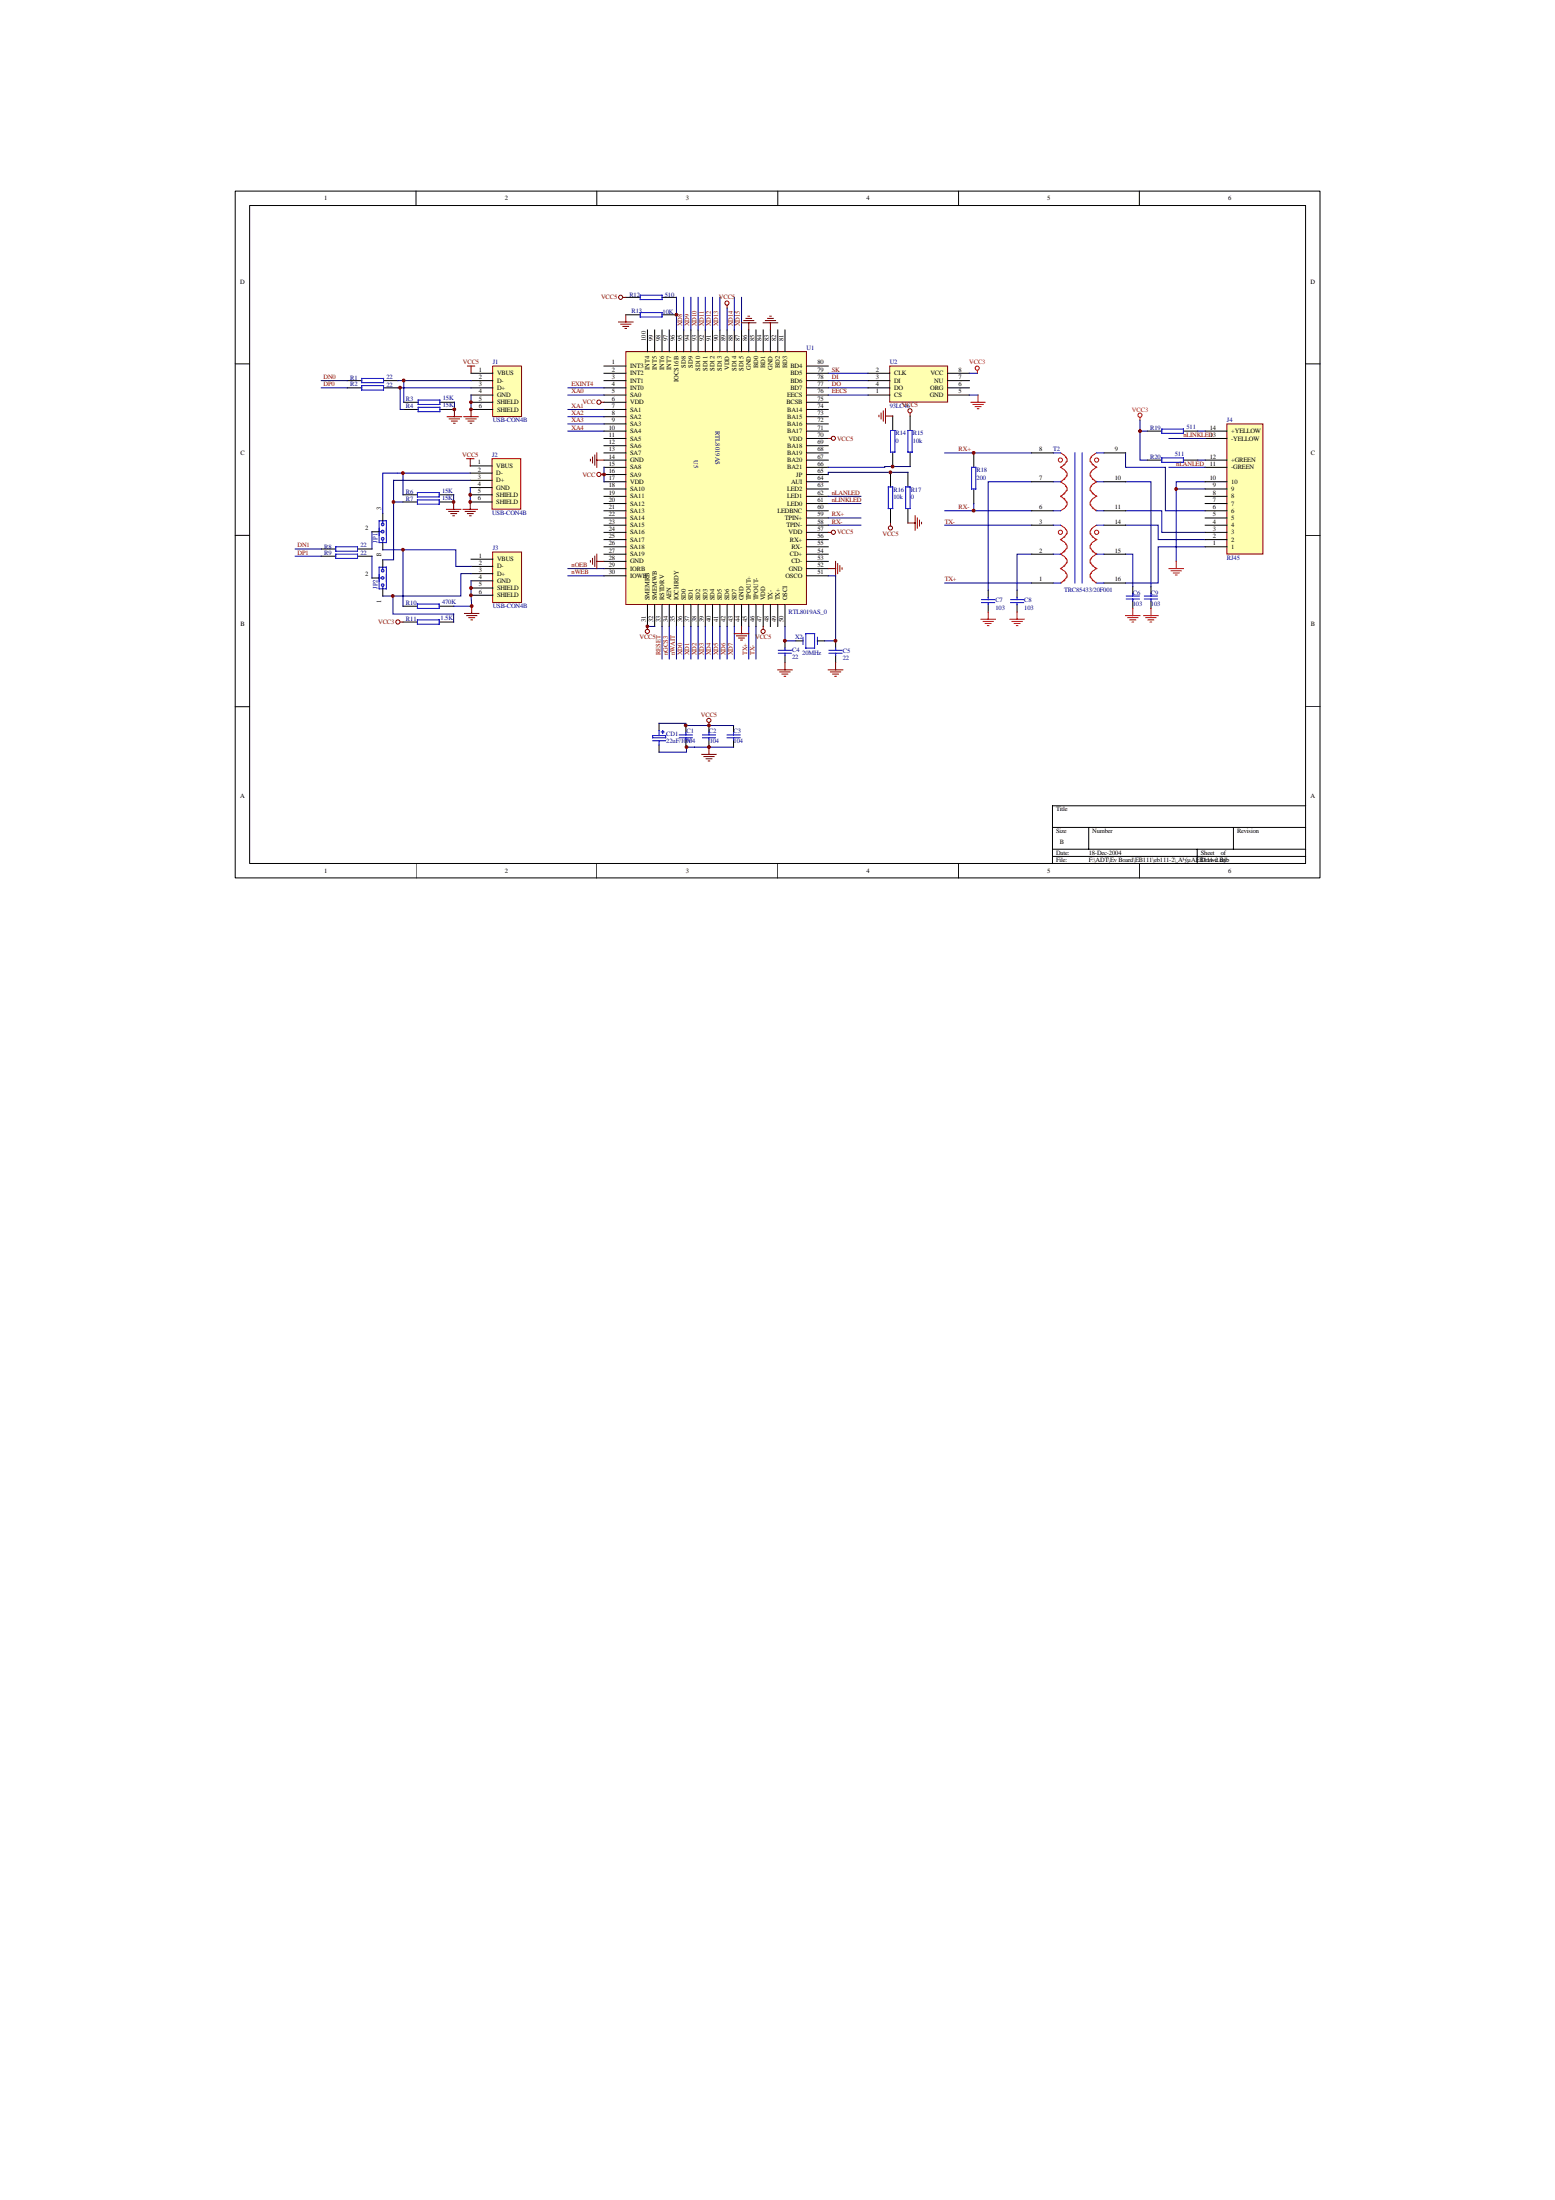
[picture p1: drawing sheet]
<svg xmlns="http://www.w3.org/2000/svg" width="210mm" height="297mm" viewBox="0 0 210 297" stroke-linecap="round" stroke-linejoin="round" font-family="sans-serif">
<g fill="none" stroke="#000" stroke-width=".13">
<path d="M31.7 25.8h146.5v92.7h-146.5zM33.7 27.7h142.5v88.9h-142.5zM56.2 25.8v1.9M80.6 25.8v1.9M105 25.8v1.9M129.4 25.8v1.9M153.8 25.8v1.9M31.7 49.1h2M176.3 49.1h1.9M31.7 72.3h2M176.3 72.3h1.9M31.7 95.4h2"/>
<path d="M176.3 95.4h1.9M56.2 116.6v2M80.6 116.6v2M105 116.6v2M129.4 116.6v2M142.1 111.7h34.2M142.1 114.7h34.2M142.1 115.6h34.2M147 111.7v3M153.8 116.6v2M161.6 114.7v1.9M166.5 111.7v3"/>
<path d="M176.3 108.8h-34.2v7.8"/>
</g>
<path d="M66.5 49.4h3.9v6.8h-3.9z" fill="#ffffb0"/>
<path d="M66.5 49.4h3.9v6.8h-3.9z" fill="none" stroke="#800000" stroke-width=".13"/>
<path d="M63.6 50.4h2.9M63.6 51.4h2.9M63.6 52.4h2.9M63.6 53.3h2.9M63.6 54.3h2.9M63.6 55.3h2.9" fill="none" stroke="#000" stroke-width=".13"/>
<path d="M66.5 74.5h3.9v6.8h-3.9z" fill="#ffffb0"/>
<g fill="none" stroke="#800000" stroke-width=".13">
<path d="M60.4 56.3h1.9M60.6 56.6h1.4M60.9 56.9h.8M61.2 57.1h.2M61.3 55.3v1M62.6 56.3h2M62.9 56.6h1.4M63.1 49.4h1M63.2 56.9h.8M63.5 57.1h.2M63.6 49.4v1M63.6 55.3v1"/>
<path d="M66.5 74.5h3.9v6.8h-3.9z"/>
</g>
<g fill="none" stroke="#000" stroke-width=".13">
<path d="M46.9 51.4h1.9M46.9 52.4h1.9M51.8 51.4h1.9M51.8 52.4h1.9M54.5 54.3h2M54.5 55.3h2M59.4 54.3h1.9M59.4 55.3h1.9M63.6 75.5h2.9M63.6 76.5h2.9M63.6 77.4h2.9M63.6 78.4h2.9"/>
<path d="M63.6 79.4h2.9M63.6 80.4h2.9"/>
</g>
<path d="M48.8 51.1h3v.6h-3zM48.8 52.1h3v.6h-3zM56.5 54h2.9v.6h-2.9zM56.5 55h2.9v.6h-2.9z" fill="none" stroke="#00f" stroke-width=".13"/>
<path d="M43.4 51.4h3.5M43.4 52.4h3.5M53.7 51.4h9.9M53.7 52.4h9.9M54 52.4v2.9h.5M54.5 51.4v2.9M61.3 54.3v1M63.6 53.3v2" fill="none" stroke="#000080" stroke-width=".13"/>
<path d="M66.4 62h3.9v6.7h-3.9z" fill="#ffffb0"/>
<g fill="none" stroke="#800000" stroke-width=".13">
<path d="M60.3 68.8h1.9M60.6 69h1.3M60.9 69.3h.7M61.1 69.6h.2M61.2 67.8v1M62.5 68.8h2M62.8 69h1.4M63 61.9h1M63.1 69.3h.8M63.4 69.6h.2M63.5 61.9v1M63.5 67.8v1"/>
<path d="M66.4 61.9h3.9v6.8h-3.9z"/>
</g>
<g fill="none" stroke="#000" stroke-width=".13">
<path d="M43.4 74.1h1.9M43.4 75.1h1.9M48.3 74.1h1.9M48.3 75.1h1.9M54.4 66.8h1.9M54.4 67.8h1.9M59.3 66.8h1.9M59.3 67.8h1.9M63.5 62.9h2.9M63.5 63.9h2.9M63.5 64.9h2.9M63.5 65.8h2.9"/>
<path d="M63.5 66.8h2.9M63.5 67.8h2.9"/>
</g>
<path d="M45.3 73.8h3v.6h-3zM45.3 74.8h3v.6h-3zM56.3 66.5h3v.6h-3zM56.3 67.5h3v.6h-3z" fill="none" stroke="#00f" stroke-width=".13"/>
<path d="M39.9 74.1h3.5M39.9 75.1h3.5M53.6 63.9h9.9M54.4 63.9v2.9M61.2 66.8v1M63.5 64.9h-10.4v2.9h1.3M63.5 65.8v2" fill="none" stroke="#000080" stroke-width=".13"/>
<path d="M51.5 72.6h.3v.3h-.3z" fill-rule="evenodd" fill="#c0c0c0" stroke="#00f" stroke-width=".13"/>
<path d="M51.2 71.3v2h1v-2M51.7 73v.3" fill="none" stroke="#00f" stroke-width=".13"/>
<path d="M51.7 73.3v.9" fill="none" stroke="#000" stroke-width=".13"/>
<g fill="#c0c0c0" stroke="#00f" stroke-width=".13">
<path d="M51.5 71.6h.3v.3h-.3z" fill-rule="evenodd"/>
<path d="M51.5 70.7h.3v.2h-.3z" fill-rule="evenodd"/>
</g>
<path d="M51.2 72.3v-2h1v2M51.2 71.8h.3M51.7 70.3v.3" fill="none" stroke="#00f" stroke-width=".13"/>
<path d="M50.2 71.8h1M51.7 69.3v1" fill="none" stroke="#000" stroke-width=".13"/>
<path d="M51.5 78.9h.3v.2h-.3z" fill-rule="evenodd" fill="#c0c0c0" stroke="#00f" stroke-width=".13"/>
<path d="M51.2 77.6v1.9h1v-1.9M51.7 79.2v.3" fill="none" stroke="#00f" stroke-width=".13"/>
<path d="M51.7 79.5v1" fill="none" stroke="#000" stroke-width=".13"/>
<g fill="#c0c0c0" stroke="#00f" stroke-width=".13">
<path d="M51.5 77.9h.3v.3h-.3z" fill-rule="evenodd"/>
<path d="M51.5 76.9h.3v.3h-.3z" fill-rule="evenodd"/>
</g>
<path d="M51.2 78.5v-1.9h1v1.9M51.2 78h.3M51.7 76.6v.3M56.3 81.6h3v.5h-3zM56.3 83.7h3v.6h-3z" fill="none" stroke="#00f" stroke-width=".13"/>
<path d="M50.2 78h1M51.7 75.6v1M54.4 81.9h1.9M54.4 84h1.9M59.3 81.9h1.9M59.3 84h1.9" fill="none" stroke="#000" stroke-width=".13"/>
<path d="M50.2 71.8v2.3M50.2 75.1v2.9M51.7 74.2h9.8v2.3h2.1M53.1 67.8v7.8h-1.4M53.6 63.9h-1.9v5.4M54.4 74.2v7.7M63.6 77.4h-1.4v3.1h-10.5M63.6 78.4l.1 3.5h-2.5M53 80.5v2.4h8.2v1.1" fill="none" stroke="#000080" stroke-width=".13"/>
<g fill="none" stroke="#800000" stroke-width=".13">
<path d="M54 84h.4M62.7 82.8h1.9M63 83.1h1.4M63.3 83.4h.8M63.6 83.7h.2M63.7 81.9v.9"/>
<circle cx="53.7" cy="84" r=".29"/>
</g>
<path d="M84.5 47.5h24.4v34.1h-24.4z" fill="#ffffb0"/>
<g fill="none" stroke="#800000" stroke-width=".13">
<path d="M81.2 54.3h.3M84.1 40.2h.4M84.5 47.5h24.4v34.1h-24.4zM98.1 41.2v.4M100.1 43.6h1.9M100.4 43.3h1.3M100.7 43h.8M101 42.7h.2M101.1 43.6v1M103 43.6h2M103.3 43.3h1.4M103.6 43h.8"/>
<path d="M103.9 42.7h.2M104 43.6v1M111.8 59.2h.4M79.7 62v.2M79.7 75.7v.2M80 61.7v.8M80 75.4v.8M80.3 61.4v1.4M80.3 75.1v1.4M80.6 61.2v1.9M80.6 74.8v2M80.6 62.1h.9"/>
<path d="M80.6 75.8h.9M81.2 64.1h.3M111.8 76.8h1M111.8 71.9h.4M112.8 75.8v1.9M113.1 76.1v1.3M113.4 76.4v.8M113.7 76.7v.2M87.4 84.6v.4M103 84.6v.4M105 90.4h1.9M105.3 90.7h1.3"/>
<path d="M105.6 91h.7M105.9 91.3h.1M106 89.5v.9M111.8 90.4h2M112.1 90.7h1.4M112.4 91h.8M112.7 91.3h.2M112.8 89.5v.9"/>
<circle cx="80.8" cy="54.3" r=".29"/>
<circle cx="83.8" cy="40.1" r=".28"/>
<circle cx="98.1" cy="40.9" r=".28"/>
<circle cx="112.5" cy="59.2" r=".28"/>
<circle cx="80.8" cy="64.1" r=".29"/>
<circle cx="112.5" cy="71.9" r=".29"/>
<circle cx="87.4" cy="85.2" r=".29"/>
<circle cx="103" cy="85.2" r=".29"/>
</g>
<g fill="none" stroke="#000" stroke-width=".13">
<path d="M81.5 49.4h3M81.5 50.4h3M81.5 51.4h3M81.5 52.4h3M81.5 53.3h3M81.5 54.3h3M81.5 55.3h3M81.5 56.3h3M81.5 57.2h3M81.5 58.2h3M81.5 59.2h3M84.5 40.2h1.9"/>
<path d="M87.4 44.6v2.9M88.4 44.6v2.9M89.4 44.6v2.9M89.4 40.2h1.9M90.3 44.6v2.9M91.3 44.6v2.9M92.3 44.6v2.9M93.3 44.6v2.9M94.2 44.6v2.9M95.2 44.6v2.9M96.2 44.6v2.9M97.2 44.6v2.9"/>
<path d="M98.1 44.6v2.9M99.1 44.6v2.9M100.1 44.6v2.9M101.1 44.6v2.9M102 44.6v2.9M103 44.6v2.9M104 44.6v2.9M105 44.6v2.9M106 44.6v2.9M108.9 49.4h2.9M108.9 50.4h2.9M108.9 51.4h2.9"/>
<path d="M108.9 52.4h2.9M108.9 53.3h2.9M108.9 54.3h2.9M108.9 55.3h2.9M108.9 56.3h2.9M108.9 57.2h2.9M108.9 58.2h2.9M108.9 59.2h2.9M81.5 60.2h3M81.5 61.2h3M81.5 62.1h3M81.5 63.1h3"/>
<path d="M81.5 64.1h3M81.5 65h3M81.5 66h3M81.5 67h3M81.5 68h3M81.5 69h3M81.5 69.9h3M81.5 70.9h3M81.5 71.9h3M81.5 72.9h3M81.5 73.8h3M81.5 74.8h3"/>
<path d="M81.5 75.8h3M81.5 76.8h3M81.5 77.7h3M108.9 60.2h2.9M108.9 61.2h2.9M108.9 62.1h2.9M108.9 63.1h2.9M108.9 64.1h2.9M108.9 65h2.9M108.9 66h2.9M108.9 67h2.9M108.9 68h2.9"/>
<path d="M108.9 69h2.9M108.9 69.9h2.9M108.9 70.9h2.9M108.9 71.9h2.9M108.9 72.9h2.9M108.9 73.8h2.9M108.9 74.8h2.9M108.9 75.8h2.9M108.9 76.8h2.9M108.9 77.7h2.9M87.4 81.6v3M88.4 81.6v3"/>
<path d="M89.4 81.6v3M90.3 81.6v3M91.3 81.6v3M92.3 81.6v3M93.3 81.6v3M94.2 81.6v3M95.2 81.6v3M96.2 81.6v3M97.2 81.6v3M98.1 81.6v3M99.1 81.6v3M100.1 81.6v3"/>
<path d="M101.1 81.6v3M102 81.6v3M103 81.6v3M104 81.6v3M105 81.6v3M106 81.6v3M106 86.5v1M106 88.5v1M107.4 86.5h1M110.3 86.5h1M112.8 86.5v1M112.8 88.5v1"/>
</g>
<g fill="none" stroke="#000080" stroke-width=".13">
<path d="M76.7 52.4h4.8M76.7 53.3h4.8M76.7 55.3h4.8M76.7 56.3h4.8M76.7 57.2h4.8M76.7 58.2h4.8M91.3 40.2v4.4M92.3 40.2v4.4M93.3 40.2v4.4M94.2 40.2v4.4M95.2 40.2v4.4M96.2 40.2v4.4"/>
<path d="M97.2 40.2v4.4M98.1 41.6v3M99.1 40.2v4.4M100.1 40.2v4.4M111.8 52.4h5.4M111.8 51.4h5.4M76.7 76.8h4.8M76.7 77.7h4.8M81.5 63.1v1.9M111.8 77.7h1v8.8h-1.5M111.8 70.9h4.4M111.8 69.9h4.4"/>
<path d="M111.8 68h4.4M111.8 67h4.4M87.4 84.6h1M89.4 84.6v4.4M90.3 84.6v4.4M91.3 84.6v4.4M92.3 84.6v4.4M93.3 84.6v4.4M94.2 84.6v4.4M95.2 84.6v4.4M96.2 84.6v4.4M97.2 84.6v4.4"/>
<path d="M98.1 84.6v4.4M99.1 84.6v4.4M101.1 84.6v4.4M102 84.6v4.4M106 84.6v1.9h1.4"/>
</g>
<path d="M86.4 39.9h3v.5h-3zM105.1 88.2h1.7M105.1 87.8h1.7M106 87.5v.3M106 88.2v.3M108.4 86v1M108.8 85.6h1.2v1.9h-1.2zM110.3 86v1M111.9 88.2h1.8M111.9 87.8h1.8M112.8 87.5v.3M112.8 88.2v.3" fill="none" stroke="#00f" stroke-width=".13"/>
<path d="M120.1 49.4h7.8v4.9h-7.8z" fill="#ffffb0"/>
<path d="M120.1 49.4h7.8v4.9h-7.8z" fill="none" stroke="#800000" stroke-width=".13"/>
<g fill="none" stroke="#000" stroke-width=".13">
<path d="M117.2 53.3h2.9M117.2 50.4h2.9M117.2 51.4h2.9M117.2 52.4h2.9M127.9 53.3h3M127.9 50.4h3M127.9 51.4h3M127.9 52.4h3M154.9 58.2h1.9M159.7 58.2h2M131.4 61.2v1.9M131.4 66v2"/>
<path d="M133.4 79.7v1M137.3 79.7v1M154.9 62.1h1.9M159.7 62.1h2M133.4 81.6v1M137.3 81.6v1"/>
</g>
<g fill="none" stroke="#f00" stroke-width=".13">
<path d="M131 54.3h2M131.3 54.6h1.4M131.6 54.9h.8M131.9 50v.4M131.9 55.2h.2M132 53.3v1M153.9 56.4v.3M157.8 76.8h1.9M158.1 77.1h1.3M158.4 77.4h.8M158.7 77.6h.2M158.8 75.8v1"/>
<path d="M132.4 83.6h2M132.7 83.9h1.4M133 84.2h.8M133.3 84.5h.2M133.4 82.6v1M136.3 83.6h2M136.6 83.9h1.4M136.9 84.2h.8M137.2 84.5h.2M137.3 82.6v1"/>
<circle cx="131.9" cy="49.7" r=".28"/>
<circle cx="153.9" cy="56.1" r=".28"/>
</g>
<path d="M111.8 50.4h5.4M111.8 53.3h5.4M131.4 68v1M139.3 74.8h-2v4.9M139.3 65h-5.9v14.7M151.9 70.9h4.4v2h6.4M151.9 69h4.9v2.9h5.9M158.8 66h3.9M162.7 73.8h-6.4v4.9h-4.4M162.7 65h-3.9v10.8" fill="none" stroke="#000080" stroke-width=".13"/>
<path d="M156.8 57.9h2.9v.6h-2.9zM131.1 63.1h.6v2.9h-.6zM156.8 61.8h2.9v.6h-2.9zM132.5 81.4h1.8M132.5 81h1.8M133.4 80.7v.3M133.4 81.4v.2M136.4 81.4h1.8M136.4 81h1.8M137.3 80.7v.3M137.3 81.4v.2" fill="none" stroke="#00f" stroke-width=".13"/>
<path d="M165.6 57.3h4.9v17.5h-4.9z" fill="#ffffb0"/>
<g fill="none" stroke="#800000" stroke-width=".13">
<path d="M83.5 43.5h1.9M83.8 43.8h1.4M84.1 44.1h.8M84.4 44.3h.2M84.5 42.5v1M118.6 56.1v.2M118.9 55.8v.8M119.2 55.5v1.4M119.5 55.2v1.9M119.5 56.2h1M122.9 55.8v.4M165.6 57.2h4.9v17.6h-4.9z"/>
<path d="M120.2 70.6v.4M122.6 70.6h.9M123.5 69.6v2M123.8 69.9v1.4M124.1 70.2v.8M124.4 70.5v.2M95.7 97.6v.4M99.1 85.6h2M99.4 85.9h1.4M99.7 86.1h.8M100 86.4h.2M100.1 84.6v1"/>
<path d="M94.7 101.9h2M95 102.2h1.4M95.3 102.4h.8M95.6 102.7h.2M95.7 100.9v1"/>
<circle cx="122.8" cy="55.5" r=".28"/>
<circle cx="120.2" cy="71.3" r=".28"/>
<circle cx="95.7" cy="97.3" r=".28"/>
</g>
<g fill="none" stroke="#000" stroke-width=".13">
<path d="M84.5 42.5h1.9M89.4 42.5h1.9M120.5 56.2v1.9M122.9 56.2v1.9M162.7 58.2h2.9M162.7 59.2h2.9M120.2 63.8v1.9M120.2 68.7v1.9M120.5 61v2M122.6 63.8v1.9M122.6 68.7v1.9M122.9 61v2"/>
<path d="M139.3 70.9h2.9M139.3 69h2.9M139.3 65h2.9M139.3 61.2h2.9M139.3 74.8h2.9M139.3 78.7h2.9M149 70.9h2.9M149 69h2.9M149 65h2.9M149 61.2h2.9M149 74.8h2.9M149 78.7h2.9"/>
<path d="M152.9 79.2v1M155.4 79.2v1M162.7 73.8h2.9M162.7 72.9h2.9M162.7 71.9h2.9M162.7 70.9h2.9M162.7 69.9h2.9M162.7 69h2.9M162.7 68h2.9M162.7 67h2.9M162.7 66h2.9M162.7 65h2.9"/>
<path d="M162.7 63.1h2.9M162.7 62.1h2.9M89 97.7v.9M92.6 98v.9M92.6 99.9v1M95.7 98v.9M95.7 99.9v1M99 98v.9M99 99.9v1M152.9 81.2v.9M155.4 81.2v.9M89 100.6v1"/>
</g>
<g fill="none" stroke="#000080" stroke-width=".13">
<path d="M130.9 53.3h1.1M130.9 50.4h1M153.9 56.7v1.5h1M153.9 58.2v3.9h1M157.8 59.2h4.9M161.7 58.2h1M122.6 63.8h-10.8v.3M122.9 63h-3.5v.1h-7.6M127.5 61.2h11.8M127.5 69h11.8M127.5 78.7h11.8M127.5 70.9h11.8"/>
<path d="M151.9 61.2v1.9h5.4v5.9h5.4M151.9 74.8h1v4.4M151.9 65h3.5v14.2M157.8 63.1h4.9M161.7 62.1h1M89 97.7h3.6v.3h6.4M92.6 100.9h6.4M92.7 100.9v.7h-3.7"/>
</g>
<g fill="none" stroke="#00f" stroke-width=".13">
<path d="M86.4 42.2h3v.6h-3zM120.2 58.1h.6v2.9h-.6zM122.6 58.1h.5v2.9h-.5zM119.9 65.7h.6v3h-.6zM122.3 65.7h.6v3h-.6zM142.2 61.2h1M142.2 65h1M142.2 69h1M142.2 70.9h1M142.2 74.8h1M142.2 78.7h1M145.1 61.2v17.5"/>
<path d="M146.1 61.2v17.5M148 61.2h1M148 65h1M148 69h1M148 70.9h1M148 74.8h1M148 78.7h1M88.1 99.3h1.8v.3h-1.8zM89 98.6v.7M89.3 98.8h.3M89.5 98.6v.4M91.7 99.6h1.8"/>
<path d="M91.7 99.2h1.8M92.6 98.9v.3M92.6 99.6v.3M94.8 99.6h1.8M94.8 99.2h1.8M95.7 98.9v.3M95.7 99.6v.3M98.1 99.6h1.8M98.1 99.2h1.8M99 98.9v.3M99 99.6v.3M152 80.9h1.8"/>
<path d="M152 80.5h1.8M152.9 80.2v.3M152.9 80.9v.3M154.5 80.9h1.7M154.5 80.5h1.7M155.4 80.2v.3M155.4 80.9v.3M88.1 100h1.8M89 100v.6"/>
</g>
<g fill="none" stroke="#f00" stroke-width=".13">
<path d="M143.2 61.2a1.22 1.22 0 0 1 .8 1.1h-.1l-.1 .2a.74 .74 0 0 1-.5 .5v.1h-.1l.7 .6 .1 .2v.4h-.1l-.2 .4-.5 .3 .7 .6 .1 .2v.4h-.1l-.3 .5-.4 .3 .4 .3 .3 .5h.1v.4l-.4 .5-.4 .3M143.2 70.9l.4 .3 .4 .5v.4h-.1l-.2 .4-.5 .4 .7 .5 .1 .2v.4h-.1l-.3 .5-.4 .3a1.22 1.22 0 0 1 .8 1.2h-.1l-.3 .5-.4 .3a1.22 1.22 0 0 1 .8 1.1h-.1l-.1 .2a.74 .74 0 0 1-.5 .5v.1h-.1M148 61.2a1.15 1.15 0 0 0-.8 1.1h.1l.1 .4 .6 .4-.4 .3-.4 .5v.4h.1l.1 .4 .6 .3a1.34 1.34 0 0 0-.7 .7l-.1 .1v.4h.1l.3 .5 .4 .3a1.15 1.15 0 0 0-.8 1.2h.1l.3 .5 .4 .3M148 70.9l-.4 .3-.4 .5v.4h.1l.1 .4 .6 .4a1.34 1.34 0 0 0-.7 .7h-.1v.4h.1l.3 .5 .4 .3a1.15 1.15 0 0 0-.8 1.2h.1l.3 .5 .4 .3a1.15 1.15 0 0 0-.8 1.1h.1l.1 .4 .6 .4M151.9 83.1h2M152.2 83.4h1.4M152.5 83.7h.8M152.8 84h.2M152.9 82.1v1M154.4 83.1h1.9M154.7 83.4h1.3M155 83.7h.7"/>
<path d="M155.3 84h.1M155.4 82.1v1"/>
<circle cx="143.1" cy="62.1" r=".29"/>
<circle cx="143.1" cy="71.9" r=".29"/>
<circle cx="148" cy="62.1" r=".29"/>
<circle cx="148" cy="71.9" r=".29"/>
</g>
<g fill="#800000" stroke="#800000" stroke-width=".13">
<path d="M63.4 54.2h.3v.2h-.3z" fill-rule="evenodd"/>
<path d="M63.4 55.1h.3v.3h-.3z" fill-rule="evenodd"/>
<path d="M63.4 79.3h.3v.2h-.3z" fill-rule="evenodd"/>
<path d="M63.4 80.2h.3v.3h-.3z" fill-rule="evenodd"/>
<path d="M54.4 51.2h.2v.3h-.2z" fill-rule="evenodd"/>
<path d="M63.3 66.7h.3v.2h-.3z" fill-rule="evenodd"/>
<path d="M63.3 67.6h.3v.3h-.3z" fill-rule="evenodd"/>
<path d="M61.1 67.6h.2v.3h-.2z" fill-rule="evenodd"/>
<path d="M53 67.6h.2v.3h-.2z" fill-rule="evenodd"/>
<path d="M54.3 63.7h.2v.3h-.2z" fill-rule="evenodd"/>
<path d="M54.3 74.1h.2v.2h-.2z" fill-rule="evenodd"/>
<path d="M87.3 84.4h.2v.3h-.2z" fill-rule="evenodd"/>
<path d="M158.6 65.9h.3v.2h-.3z" fill-rule="evenodd"/>
<path d="M91.2 42.4h.2v.2h-.2z" fill-rule="evenodd"/>
<path d="M120.4 62.9h.2v.2h-.2z" fill-rule="evenodd"/>
<path d="M120.1 63.6h.2v.3h-.2z" fill-rule="evenodd"/>
<circle cx="61.3" cy="55.3" r=".18"/>
<circle cx="54" cy="52.3" r=".19"/>
<circle cx="53" cy="80.5" r=".18"/>
<circle cx="63.7" cy="81.8" r=".19"/>
<circle cx="105.9" cy="86.5" r=".18"/>
<circle cx="112.8" cy="86.5" r=".18"/>
<circle cx="131.4" cy="61.1" r=".18"/>
<circle cx="131.4" cy="69" r=".18"/>
<circle cx="153.9" cy="58.2" r=".19"/>
<circle cx="92.6" cy="98" r=".18"/>
<circle cx="95.7" cy="98" r=".18"/>
<circle cx="95.7" cy="100.9" r=".18"/>
<circle cx="92.7" cy="100.9" r=".18"/>
<circle cx="81.5" cy="64.1" r=".18"/>
</g>
<g font-size=".9">
<text x="43.8" y="27.1">1</text>
<text x="68.2" y="27.1">2</text>
<text x="92.6" y="27.1">3</text>
<text x="117" y="27.1">4</text>
<text x="141.4" y="27.1">5</text>
<text x="165.8" y="27.1">6</text>
<text x="32.4" y="38.3">D</text>
<text x="176.9" y="38.3">D</text>
<text x="87.2" y="46" transform="rotate(-90 87.2 46)">100</text>
<text x="88.2" y="46" transform="rotate(-90 88.2 46)">99</text>
<text x="89.2" y="46" transform="rotate(-90 89.2 46)">98</text>
<text x="90.1" y="46" transform="rotate(-90 90.1 46)">97</text>
<text x="91.1" y="46" transform="rotate(-90 91.1 46)">96</text>
<text x="92.1" y="46" transform="rotate(-90 92.1 46)">95</text>
<text x="93" y="46" transform="rotate(-90 93 46)">94</text>
<text x="94" y="46" transform="rotate(-90 94 46)">93</text>
<text x="95" y="46" transform="rotate(-90 95 46)">92</text>
<text x="96" y="46" transform="rotate(-90 96 46)">91</text>
<text x="97" y="46" transform="rotate(-90 97 46)">90</text>
<text x="97.9" y="46" transform="rotate(-90 97.9 46)">89</text>
<text x="98.9" y="46" transform="rotate(-90 98.9 46)">88</text>
<text x="99.9" y="46" transform="rotate(-90 99.9 46)">87</text>
<text x="100.9" y="46" transform="rotate(-90 100.9 46)">86</text>
<text x="101.8" y="46" transform="rotate(-90 101.8 46)">85</text>
<text x="102.8" y="46" transform="rotate(-90 102.8 46)">84</text>
<text x="103.8" y="46" transform="rotate(-90 103.8 46)">83</text>
<text x="104.8" y="46" transform="rotate(-90 104.8 46)">82</text>
<text x="105.7" y="46" transform="rotate(-90 105.7 46)">81</text>
<text x="64.6" y="50.2">1</text>
<text x="64.6" y="51.2">2</text>
<text x="64.6" y="52.2">3</text>
<text x="64.6" y="53.1">4</text>
<text x="67.1" y="50.7">VBUS</text>
<text x="67.1" y="51.7">D-</text>
<text x="67.1" y="52.6">D+</text>
<text x="67.1" y="53.6">GND</text>
<text x="82.6" y="49.2">1</text>
<text x="82.6" y="50.2">2</text>
<text x="82.6" y="51.2">3</text>
<text x="82.6" y="52.2">4</text>
<text x="82.6" y="53.1">5</text>
<text x="85.1" y="49.7">INT3</text>
<text x="85.1" y="50.7">INT2</text>
<text x="85.1" y="51.7">INT1</text>
<text x="85.1" y="52.6">INT0</text>
<text x="85.1" y="53.6">SA0</text>
<text x="87.7" y="50" transform="rotate(-90 87.7 50)">INT4</text>
<text x="88.6" y="50" transform="rotate(-90 88.6 50)">INT5</text>
<text x="89.6" y="50" transform="rotate(-90 89.6 50)">INT6</text>
<text x="90.6" y="50" transform="rotate(-90 90.6 50)">INT7</text>
<text x="91.6" y="51.6" transform="rotate(-90 91.6 51.6)">IOCS16B</text>
<text x="92.6" y="49.6" transform="rotate(-90 92.6 49.6)">SD8</text>
<text x="93.5" y="49.6" transform="rotate(-90 93.5 49.6)">SD9</text>
<text x="94.5" y="50.1" transform="rotate(-90 94.5 50.1)">SD10</text>
<text x="95.5" y="50.1" transform="rotate(-90 95.5 50.1)">SD11</text>
<text x="96.5" y="50.1" transform="rotate(-90 96.5 50.1)">SD12</text>
<text x="97.5" y="50.1" transform="rotate(-90 97.5 50.1)">SD13</text>
<text x="98.4" y="50" transform="rotate(-90 98.4 50)">VDD</text>
<text x="99.4" y="50.1" transform="rotate(-90 99.4 50.1)">SD14</text>
<text x="100.4" y="50.1" transform="rotate(-90 100.4 50.1)">SD15</text>
<text x="101.3" y="50" transform="rotate(-90 101.3 50)">GND</text>
<text x="102.3" y="49.7" transform="rotate(-90 102.3 49.7)">BD0</text>
<text x="103.3" y="49.7" transform="rotate(-90 103.3 49.7)">BD1</text>
<text x="104.3" y="50" transform="rotate(-90 104.3 50)">GND</text>
<text x="105.3" y="49.7" transform="rotate(-90 105.3 49.7)">BD2</text>
<text x="106.2" y="49.7" transform="rotate(-90 106.2 49.7)">BD3</text>
<text x="106.2" y="53.6">EECS</text>
<text x="106.7" y="49.7">BD4</text>
<text x="106.7" y="50.7">BD5</text>
<text x="106.7" y="51.7">BD6</text>
<text x="106.7" y="52.6">BD7</text>
<text x="110.3" y="49.2">80</text>
<text x="110.3" y="50.2">79</text>
<text x="110.3" y="51.2">78</text>
<text x="110.3" y="52.2">77</text>
<text x="110.3" y="53.1">76</text>
<text x="118.2" y="53.1">1</text>
<text x="118.2" y="50.2">2</text>
<text x="118.2" y="51.2">3</text>
<text x="118.2" y="52.2">4</text>
<text x="120.7" y="53.6">CS</text>
<text x="120.7" y="50.7">CLK</text>
<text x="120.7" y="51.7">DI</text>
<text x="120.7" y="52.6">DO</text>
<text x="125.5" y="53.6">GND</text>
<text x="125.6" y="52.6">ORG</text>
<text x="125.6" y="50.7">VCC</text>
<text x="126.1" y="51.7">NU</text>
<text x="129.4" y="50.2">8</text>
<text x="129.4" y="52.2">6</text>
<text x="129.4" y="51.2">7</text>
<text x="129.4" y="53.1">5</text>
<text x="64.6" y="54.1">5</text>
<text x="64.6" y="55.1">6</text>
<text x="67.1" y="54.6">SHIELD</text>
<text x="67.1" y="55.6">SHIELD</text>
<text x="82.2" y="58">10</text>
<text x="82.2" y="59">11</text>
<text x="82.2" y="60">12</text>
<text x="82.6" y="54.1">6</text>
<text x="82.6" y="55.1">7</text>
<text x="82.6" y="56">8</text>
<text x="82.6" y="57">9</text>
<text x="85.1" y="54.6">VDD</text>
<text x="85.1" y="55.6">SA1</text>
<text x="85.1" y="56.5">SA2</text>
<text x="85.1" y="57.5">SA3</text>
<text x="85.1" y="58.5">SA4</text>
<text x="85.1" y="59.5">SA5</text>
<text x="106.2" y="54.6">BCSB</text>
<text x="106.3" y="55.6">BA14</text>
<text x="106.3" y="56.5">BA15</text>
<text x="106.3" y="57.5">BA16</text>
<text x="106.3" y="58.5">BA17</text>
<text x="106.4" y="59.5">VDD</text>
<text x="110.3" y="54.1">75</text>
<text x="110.3" y="55.1">74</text>
<text x="110.3" y="56">73</text>
<text x="110.3" y="57">72</text>
<text x="110.3" y="58">71</text>
<text x="110.3" y="59">70</text>
<text x="110.3" y="60">69</text>
<text x="163.3" y="58">14</text>
<text x="163.3" y="59">13</text>
<text x="166.2" y="58.5">+YELLOW</text>
<text x="166.2" y="59.5">-YELLOW</text>
<text x="32.4" y="61.4">C</text>
<text x="64.5" y="62.7">1</text>
<text x="64.5" y="63.7">2</text>
<text x="64.5" y="64.6">3</text>
<text x="64.5" y="65.6">4</text>
<text x="67" y="63.2">VBUS</text>
<text x="67" y="64.2">D-</text>
<text x="67" y="65.1">D+</text>
<text x="82.2" y="60.9">13</text>
<text x="82.2" y="61.9">14</text>
<text x="82.2" y="62.9">15</text>
<text x="82.2" y="63.9">16</text>
<text x="82.2" y="64.8">17</text>
<text x="82.2" y="65.8">18</text>
<text x="85.1" y="60.5">SA6</text>
<text x="85.1" y="61.4">SA7</text>
<text x="85.1" y="62.4">GND</text>
<text x="85.1" y="63.4">SA8</text>
<text x="85.1" y="64.3">SA9</text>
<text x="85.1" y="65.3">VDD</text>
<text x="106.3" y="60.5">BA18</text>
<text x="106.3" y="61.4">BA19</text>
<text x="106.3" y="62.4">BA20</text>
<text x="106.3" y="63.4">BA21</text>
<text x="106.8" y="65.3">AUI</text>
<text x="107.5" y="64.3">JP</text>
<text x="110.3" y="63.9">65</text>
<text x="110.3" y="64.8">64</text>
<text x="110.3" y="65.8">63</text>
<text x="110.3" y="60.9">68</text>
<text x="110.3" y="61.9">67</text>
<text x="110.3" y="62.9">66</text>
<text x="140.3" y="60.9">8</text>
<text x="140.3" y="64.8">7</text>
<text x="150.5" y="64.8">10</text>
<text x="150.5" y="60.9">9</text>
<text x="163.3" y="64.8">10</text>
<text x="163.3" y="62.9">11</text>
<text x="163.3" y="61.9">12</text>
<text x="163.7" y="65.8">9</text>
<text x="166.2" y="65.3">10</text>
<text x="166.2" y="63.4">-GREEN</text>
<text x="166.2" y="62.4">+GREEN</text>
<text x="176.9" y="61.4">C</text>
<text x="49.3" y="71.6">2</text>
<text x="51.5" y="68.9" transform="rotate(-90 51.5 68.9)">3</text>
<text x="64.5" y="66.6">5</text>
<text x="64.5" y="67.6">6</text>
<text x="67" y="66.1">GND</text>
<text x="67" y="67.1">SHIELD</text>
<text x="67" y="68.1">SHIELD</text>
<text x="82.2" y="66.8">19</text>
<text x="82.2" y="67.8">20</text>
<text x="82.2" y="68.7">21</text>
<text x="82.2" y="69.7">22</text>
<text x="82.2" y="70.7">23</text>
<text x="82.2" y="71.7">24</text>
<text x="85.1" y="66.3">SA10</text>
<text x="85.1" y="67.3">SA11</text>
<text x="85.1" y="68.3">SA12</text>
<text x="85.1" y="69.2">SA13</text>
<text x="85.1" y="70.2">SA14</text>
<text x="85.1" y="71.2">SA15</text>
<text x="104.9" y="69.2">LEDBNC</text>
<text x="106" y="70.2">TPIN+</text>
<text x="106.2" y="71.2">TPIN-</text>
<text x="106.3" y="66.3">LED2</text>
<text x="106.3" y="67.3">LED1</text>
<text x="106.3" y="68.3">LED0</text>
<text x="110.3" y="68.7">60</text>
<text x="110.3" y="69.7">59</text>
<text x="110.3" y="66.8">62</text>
<text x="110.3" y="67.8">61</text>
<text x="110.3" y="70.7">58</text>
<text x="110.3" y="71.7">57</text>
<text x="140.3" y="68.7">6</text>
<text x="140.3" y="70.7">3</text>
<text x="150.5" y="70.7">14</text>
<text x="150.5" y="68.7">11</text>
<text x="163.7" y="71.7">3</text>
<text x="163.7" y="70.7">4</text>
<text x="163.7" y="69.7">5</text>
<text x="163.7" y="68.7">6</text>
<text x="163.7" y="67.8">7</text>
<text x="163.7" y="66.8">8</text>
<text x="166.2" y="71.2">4</text>
<text x="166.2" y="70.2">5</text>
<text x="166.2" y="69.2">6</text>
<text x="166.2" y="68.3">7</text>
<text x="166.2" y="67.3">8</text>
<text x="166.2" y="66.3">9</text>
<text x="49.3" y="77.8">2</text>
<text x="51.5" y="75.2" transform="rotate(-90 51.5 75.2)">1</text>
<text x="51.5" y="75.1" transform="rotate(-90 51.5 75.1)">3</text>
<text x="64.6" y="75.3">1</text>
<text x="64.6" y="76.3">2</text>
<text x="64.6" y="77.2">3</text>
<text x="67.1" y="75.8">VBUS</text>
<text x="67.1" y="76.8">D-</text>
<text x="67.1" y="77.7">D+</text>
<text x="82.2" y="72.6">25</text>
<text x="82.2" y="73.6">26</text>
<text x="82.2" y="74.6">27</text>
<text x="82.2" y="75.6">28</text>
<text x="82.2" y="76.6">29</text>
<text x="82.2" y="77.5">30</text>
<text x="85.1" y="72.2">SA16</text>
<text x="85.1" y="73.1">SA17</text>
<text x="85.1" y="74.1">SA18</text>
<text x="85.1" y="75.1">SA19</text>
<text x="85.1" y="76.1">GND</text>
<text x="85.1" y="77">IORB</text>
<text x="106.4" y="72.2">VDD</text>
<text x="106.5" y="77">GND</text>
<text x="106.6" y="73.1">RX+</text>
<text x="106.6" y="75.1">CD+</text>
<text x="106.8" y="74.1">RX-</text>
<text x="106.8" y="76.1">CD-</text>
<text x="110.3" y="72.6">56</text>
<text x="110.3" y="73.6">55</text>
<text x="110.3" y="74.6">54</text>
<text x="110.3" y="75.6">53</text>
<text x="110.3" y="77.5">51</text>
<text x="110.3" y="76.6">52</text>
<text x="140.3" y="74.6">2</text>
<text x="150.5" y="74.6">15</text>
<text x="163.7" y="73.6">1</text>
<text x="163.7" y="72.6">2</text>
<text x="166.2" y="74.1">1</text>
<text x="166.2" y="73.1">2</text>
<text x="166.2" y="72.2">3</text>
<text x="51.5" y="81.4" transform="rotate(-90 51.5 81.4)">1</text>
<text x="64.6" y="78.2">4</text>
<text x="64.6" y="79.2">5</text>
<text x="64.6" y="80.2">6</text>
<text x="67.1" y="78.7">GND</text>
<text x="67.1" y="79.7">SHIELD</text>
<text x="67.1" y="80.7">SHIELD</text>
<text x="85.1" y="78">IOWB</text>
<text x="87.7" y="81.1" transform="rotate(-90 87.7 81.1)">SMEMRB</text>
<text x="88.6" y="81.1" transform="rotate(-90 88.6 81.1)">SMEMWB</text>
<text x="89.6" y="81.1" transform="rotate(-90 89.6 81.1)">RSTDRV</text>
<text x="90.6" y="81.1" transform="rotate(-90 90.6 81.1)">AEN</text>
<text x="91.6" y="81.1" transform="rotate(-90 91.6 81.1)">IOCHRDY</text>
<text x="92.6" y="81.1" transform="rotate(-90 92.6 81.1)">SD0</text>
<text x="93.5" y="81.1" transform="rotate(-90 93.5 81.1)">SD1</text>
<text x="94.5" y="81.1" transform="rotate(-90 94.5 81.1)">SD2</text>
<text x="95.5" y="81.1" transform="rotate(-90 95.5 81.1)">SD3</text>
<text x="96.5" y="81.1" transform="rotate(-90 96.5 81.1)">SD4</text>
<text x="97.5" y="81.1" transform="rotate(-90 97.5 81.1)">SD5</text>
<text x="98.4" y="81.1" transform="rotate(-90 98.4 81.1)">SD6</text>
<text x="99.4" y="81.1" transform="rotate(-90 99.4 81.1)">SD7</text>
<text x="100.4" y="81.1" transform="rotate(-90 100.4 81.1)">GND</text>
<text x="101.3" y="81.1" transform="rotate(-90 101.3 81.1)">TPOUT+</text>
<text x="102.3" y="81.1" transform="rotate(-90 102.3 81.1)">TPOUT-</text>
<text x="103.3" y="81.1" transform="rotate(-90 103.3 81.1)">VDD</text>
<text x="104.3" y="81.1" transform="rotate(-90 104.3 81.1)">TX-</text>
<text x="105.3" y="81.1" transform="rotate(-90 105.3 81.1)">TX+</text>
<text x="106" y="78">OSCO</text>
<text x="106.2" y="81.1" transform="rotate(-90 106.2 81.1)">OSCI</text>
<text x="140.3" y="78.5">1</text>
<text x="150.5" y="78.5">16</text>
<text x="32.4" y="84.6">B</text>
<text x="87.2" y="84" transform="rotate(-90 87.2 84)">31</text>
<text x="88.2" y="84" transform="rotate(-90 88.2 84)">32</text>
<text x="89.2" y="84" transform="rotate(-90 89.2 84)">33</text>
<text x="90.1" y="84" transform="rotate(-90 90.1 84)">34</text>
<text x="91.1" y="84" transform="rotate(-90 91.1 84)">35</text>
<text x="92.1" y="84" transform="rotate(-90 92.1 84)">36</text>
<text x="93" y="84" transform="rotate(-90 93 84)">37</text>
<text x="94" y="84" transform="rotate(-90 94 84)">38</text>
<text x="95" y="84" transform="rotate(-90 95 84)">39</text>
<text x="96" y="84" transform="rotate(-90 96 84)">40</text>
<text x="97" y="84" transform="rotate(-90 97 84)">41</text>
<text x="97.9" y="84" transform="rotate(-90 97.9 84)">42</text>
<text x="98.9" y="84" transform="rotate(-90 98.9 84)">43</text>
<text x="99.9" y="84" transform="rotate(-90 99.9 84)">44</text>
<text x="100.9" y="84" transform="rotate(-90 100.9 84)">45</text>
<text x="101.8" y="84" transform="rotate(-90 101.8 84)">46</text>
<text x="102.8" y="84" transform="rotate(-90 102.8 84)">47</text>
<text x="103.8" y="84" transform="rotate(-90 103.8 84)">48</text>
<text x="104.8" y="84" transform="rotate(-90 104.8 84)">49</text>
<text x="105.7" y="84" transform="rotate(-90 105.7 84)">50</text>
<text x="177" y="84.6">B</text>
<text x="32.4" y="107.7">A</text>
<text x="176.9" y="107.7">A</text>
<text x="142.6" y="109.6">Title</text>
<text x="142.6" y="112.5">Size</text>
<text x="143" y="113.9">B</text>
<text x="147.4" y="112.5">Number</text>
<text x="167" y="112.5">Revision</text>
<text x="43.8" y="117.9">1</text>
<text x="68.2" y="117.9">2</text>
<text x="92.6" y="117.9">3</text>
<text x="117" y="117.9">4</text>
<text x="141.4" y="117.9">5</text>
<text x="142.6" y="115.4">Date:</text>
<text x="142.6" y="116.4">File:</text>
<text x="147" y="115.4">18-Dec-2004</text>
<text x="147" y="116.4">F:\ADT\Ev Board\EB111\eb111-2\¸Ä¹ýµÄEB111-2.By:</text>
<text x="162.1" y="116.4">Drawn ddb</text>
<text x="162.1" y="115.4">Sheet</text>
<text x="164.8" y="115.4">of</text>
<text x="165.8" y="117.9">6</text>
</g>
<g font-size=".9" fill="#800000">
<text x="81.1" y="40.4">VCC5</text>
<text x="97" y="40.4">VCC5</text>
<text x="92.1" y="44.1" transform="rotate(-90 92.1 44.1)">XD8</text>
<text x="93" y="44.1" transform="rotate(-90 93 44.1)">XD9</text>
<text x="94" y="44.1" transform="rotate(-90 94 44.1)">XD10</text>
<text x="95" y="44.1" transform="rotate(-90 95 44.1)">XD11</text>
<text x="96" y="44.1" transform="rotate(-90 96 44.1)">XD12</text>
<text x="97" y="44.1" transform="rotate(-90 97 44.1)">XD13</text>
<text x="98.9" y="44.1" transform="rotate(-90 98.9 44.1)">XD14</text>
<text x="99.9" y="44.1" transform="rotate(-90 99.9 44.1)">XD15</text>
<text x="43.7" y="51.2">DN0</text>
<text x="43.7" y="52.2">DP0</text>
<text x="62.5" y="49.2">VCC5</text>
<text x="77.2" y="52.2">EXINT4</text>
<text x="77.2" y="53.1">XA0</text>
<text x="112.3" y="53.1">EECS</text>
<text x="112.3" y="52.2">DO</text>
<text x="112.3" y="51.2">DI</text>
<text x="112.3" y="50.2">SK</text>
<text x="77.2" y="55.1">XA1</text>
<text x="77.2" y="56">XA2</text>
<text x="77.2" y="57">XA3</text>
<text x="77.2" y="58">XA4</text>
<text x="78.6" y="54.6">VCC</text>
<text x="113" y="59.5">VCC5</text>
<text x="121.8" y="55">VCC5</text>
<text x="159.7" y="59">nLINKLED</text>
<text x="62.4" y="61.7">VCC5</text>
<text x="78.6" y="64.3">VCC</text>
<text x="129.4" y="60.9">RX+</text>
<text x="158.8" y="62.9">nLANLED</text>
<text x="112.3" y="70.7">RX-</text>
<text x="112.3" y="69.7">RX+</text>
<text x="112.3" y="67.8">nLINKLED</text>
<text x="112.3" y="66.8">nLANLED</text>
<text x="127.5" y="70.7">TX-</text>
<text x="129.4" y="68.7">RX-</text>
<text x="40.2" y="73.9">DN1</text>
<text x="40.2" y="74.9">DP1</text>
<text x="77.2" y="76.6">nOEB</text>
<text x="77.2" y="77.5">nWEB</text>
<text x="113" y="72.2">VCC5</text>
<text x="119.1" y="72.3">VCC5</text>
<text x="127.5" y="78.5">TX+</text>
<text x="51.1" y="84.3">VCC3</text>
<text x="86.3" y="86.3">VCC5</text>
<text x="89.2" y="88.5" transform="rotate(-90 89.2 88.5)">RESET</text>
<text x="90.1" y="88.5" transform="rotate(-90 90.1 88.5)">nGCS3</text>
<text x="91.1" y="88.5" transform="rotate(-90 91.1 88.5)">nWAIT</text>
<text x="92.1" y="88.5" transform="rotate(-90 92.1 88.5)">XD0</text>
<text x="93" y="88.5" transform="rotate(-90 93 88.5)">XD1</text>
<text x="94" y="88.5" transform="rotate(-90 94 88.5)">XD2</text>
<text x="95" y="88.5" transform="rotate(-90 95 88.5)">XD3</text>
<text x="96" y="88.5" transform="rotate(-90 96 88.5)">XD4</text>
<text x="97" y="88.5" transform="rotate(-90 97 88.5)">XD5</text>
<text x="97.9" y="88.5" transform="rotate(-90 97.9 88.5)">XD6</text>
<text x="98.9" y="88.5" transform="rotate(-90 98.9 88.5)">XD7</text>
<text x="100.9" y="88.5" transform="rotate(-90 100.9 88.5)">TX+</text>
<text x="101.8" y="88.5" transform="rotate(-90 101.8 88.5)">TX-</text>
<text x="101.9" y="86.3">VCC5</text>
<text x="94.6" y="96.8">VCC5</text>
</g>
<g font-size=".9" fill="#000080">
<text x="85" y="40">R12</text>
<text x="89.7" y="40">510</text>
<text x="85.3" y="42.3">R13</text>
<text x="89.5" y="42.4">10K</text>
<text x="108.9" y="47.3">U1</text>
<text x="47.3" y="51.3">R1</text>
<text x="47.3" y="52.2">R2</text>
<text x="52.2" y="51.2">22</text>
<text x="52.2" y="52.2">22</text>
<text x="59.8" y="54">15K</text>
<text x="66.5" y="49.2">J1</text>
<text x="120.1" y="49.2">U2</text>
<text x="54.8" y="54.2">R3</text>
<text x="54.8" y="55.1">R4</text>
<text x="59.8" y="55">15K</text>
<text x="66.5" y="57">USB-CON4B</text>
<text x="96.6" y="58.2" transform="rotate(90 96.6 58.2)">RTL8019AS</text>
<text x="120.1" y="55.1">93LC46</text>
<text x="120.9" y="58.8">R14</text>
<text x="120.9" y="59.8">0</text>
<text x="123.2" y="58.8">R15</text>
<text x="123.2" y="59.8">10k</text>
<text x="155.3" y="58.1">R19</text>
<text x="160.1" y="57.9">511</text>
<text x="165.6" y="57">J4</text>
<text x="66.4" y="61.7">J2</text>
<text x="93.7" y="62.1" transform="rotate(90 93.7 62.1)">U5</text>
<text x="131.8" y="63.8">R18</text>
<text x="131.8" y="64.7">200</text>
<text x="142.2" y="60.9">T2</text>
<text x="155.3" y="61.9">R20</text>
<text x="158.6" y="61.6">511</text>
<text x="54.8" y="66.7">R6</text>
<text x="54.8" y="67.7">R7</text>
<text x="59.7" y="66.5">15K</text>
<text x="59.7" y="67.5">15K</text>
<text x="66.4" y="69.5">USB-CON4B</text>
<text x="120.6" y="66.4">R16</text>
<text x="120.6" y="67.4">10k</text>
<text x="122.9" y="66.4">R17</text>
<text x="122.9" y="67.4">0</text>
<text x="43.8" y="74.1">R8</text>
<text x="43.8" y="75">R9</text>
<text x="48.6" y="75">22</text>
<text x="48.6" y="73.9">22</text>
<text x="51" y="73.3" transform="rotate(-90 51 73.3)">JP1</text>
<text x="66.5" y="74.3">J3</text>
<text x="165.6" y="75.6">RJ45</text>
<text x="51" y="79.5" transform="rotate(-90 51 79.5)">JP2</text>
<text x="54.8" y="81.7">R10</text>
<text x="54.8" y="83.9">R11</text>
<text x="59.5" y="83.8">1.5K</text>
<text x="59.7" y="81.5">470K</text>
<text x="66.5" y="82.1">USB-CON4B</text>
<text x="106.4" y="82.9">RTL8019AS_0</text>
<text x="134.4" y="81.3">C7</text>
<text x="134.4" y="82.3">103</text>
<text x="138.3" y="81.3">C8</text>
<text x="138.3" y="82.3">103</text>
<text x="143.6" y="80">TRC85433/20F001</text>
<text x="152.9" y="80.4">C6</text>
<text x="152.9" y="81.8">103</text>
<text x="155.4" y="80.4">C9</text>
<text x="155.4" y="81.8">103</text>
<text x="106.9" y="88.1">C4</text>
<text x="106.9" y="89">22</text>
<text x="107.3" y="86.2">X2</text>
<text x="108.3" y="88.4">20MHz</text>
<text x="113.8" y="88.2">C5</text>
<text x="113.8" y="89.2">22</text>
<text x="89.9" y="99.3">CD1</text>
<text x="89.9" y="100.3">22uF/10V</text>
<text x="92.6" y="100.4">104</text>
<text x="92.7" y="99">C1</text>
<text x="95.7" y="99">C2</text>
<text x="95.8" y="100.4">104</text>
<text x="99" y="99">C3</text>
<text x="99" y="100.4">104</text>
</g>
<g font-size=".9" fill="#f00">
<text x="130.8" y="49.2">VCC3</text>
<text x="152.8" y="55.6">VCC3</text>
</g>
</svg>
